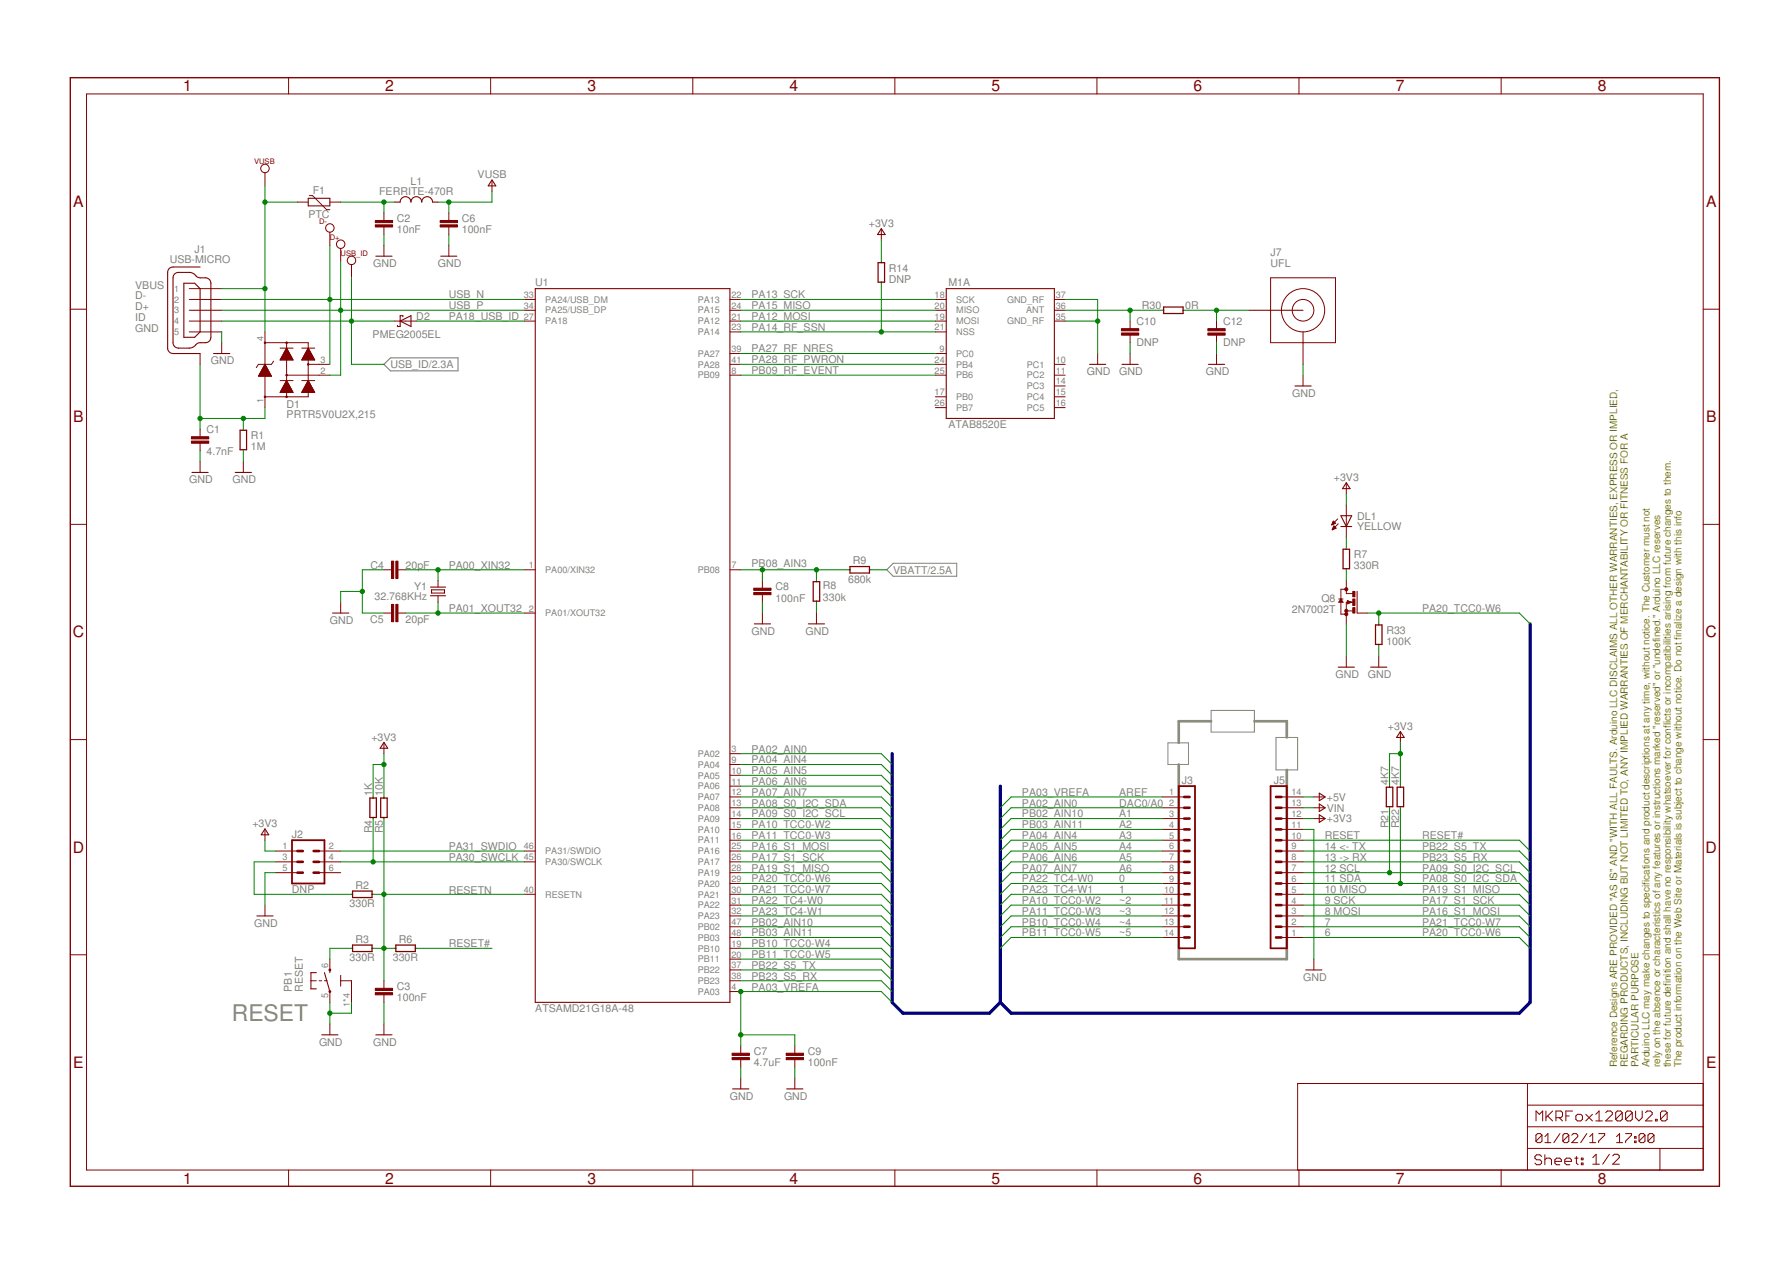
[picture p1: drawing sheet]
<svg xmlns="http://www.w3.org/2000/svg" width="420mm" height="297mm" viewBox="0 0 420 297" stroke-linecap="round" stroke-linejoin="round" font-family="sans-serif">
<path d="M274.3 174.4h4.8v5.1h-4.8zM284.4 166.8h10.2v5.1h-10.2zM299.7 173.2h5.1v7.6h-5.1zM276.8 225.2h6.4" fill="none" stroke="#808080" stroke-width=".23"/>
<path d="M276.8 179.5v45.7h25.4v-44.4M284.4 169.4h-7.6v5M294.6 169.4h7.6v3.8" fill="none" stroke="#808080" stroke-width=".61"/>
<path d="M91.7 84h15.9v3.1h-15.9l-1.5-1.5zM209.8 132.3h14.9v3h-14.9l-1.5-1.5z" fill="none" stroke="#808080" stroke-width=".25"/>
<g fill="none" stroke="#800000" stroke-width=".25">
<path d="M72.4 46.6h5.1v1.7h-5.1zM92.7 47.5h1.3a1.27 1.27 0 0 1 1.2-1.3 1.27 1.27 0 0 1 1.3 1.3 1.27 1.27 0 0 1 1.3-1.3 1.27 1.27 0 0 1 1.3 1.3 1.27 1.27 0 0 1 1.2-1.3 1.27 1.27 0 0 1 1.3 1.3h1.3M115.5 42.2l.9 1.4h-1.7zM207 53.7l.9 1.4h-1.8zM41.1 64.2l.8-.2h2.9l.6 .2 .8 .7a2.59 2.59 0 0 0 2.1 .3l.5 .2 .5 .3 .2 .8v12.7l-.1 .6-.4 .4a2.64 2.64 0 0 1-2 .3l-.6 .1-1.3 1-.7 .1h-2.8l-.5-.2-.4-.7-.1-15.6 .2-.5zM43.2 66.5h2.5l1.3 1.3v10.1l-1.3 1.3h-2.5zM47 62.7h-6.6l-.8 .5-.2 .8v17.7l.1 .6 .3 .4 .8 .3h6.4M88.3 60.2h3.8M94 75.4l2.5-1.3v2.6zM94.6 74.4v-.3h-.6v2.6h-.7v-.3M103.5 60.2h3.8M125.7 67.8h45.7v167.6h-45.7z"/>
<path d="M222.2 67.8h25.4v30.5h-25.4zM50.2 83h3.8M255.9 85.6h3.8M263.5 85.6h3.8M283.8 85.6h3.8M304.1 90.6h3.8M45.1 110.9h3.8M55.2 110.9h3.9M316.2 113.3l.9 1.4h-1.8zM101.1 137.9h3.5M101.1 139.9h3.5M101.3 138.5h3.1v.8h-3.1z"/>
<path d="M314.9 121.1h2.6l-1.3 2.5zM314.9 123.6h2.6M318.7 138.9v5.1M78.1 144h3.8M177.1 146.5h3.9M189.8 146.5h3.9M314.3 156.7h3.8M314.9 140.9l.3 .4h-.5zM317.1 141.4l-.5-.2v.5l.6-.3M321.9 156.7h3.8M90.2 174.3l.9 1.4h-1.8zM328.9 171.8l.9 1.4h-1.8z"/>
<path d="M62.2 194.6l.9 1.4h-1.8zM309.8 186.2l1.4 .9-1.4 .9zM309.8 188.8l1.4 .9-1.4 .9zM309.8 191.3l1.4 .9-1.4 .9zM60.3 215.1h3.8M74.3 228.4h-1.3v3.8h1.3M76.2 228.4l1.3 4.4M77.5 227.8v.6M306.7 227.8h3.8M75.6 243h3.8M88.3 243h3.8M172.1 255.7h3.8"/>
<path d="M184.8 255.7h3.8"/>
</g>
<g fill="none" stroke="#800000" stroke-width=".23">
<path d="M67.8 18.2v3.9M115.2 18.2v3.9M162.7 18.2v3.9M210.2 18.2v3.9M257.6 18.2v3.9M305.1 18.2v3.9M352.6 18.2v3.9M20.3 22.1h379.7v252.6h-379.7zM62.2 40.6v3M69.8 47.5h2.6M72.6 45.9h.8l3.3 3.3h.8M77.5 54.5v3.1"/>
<path d="M77.5 47.5h2.5M80 58.3v3.1M90.2 50v1.8M90.2 53.3v1.8M90.2 57.6v2.6M105.4 50v1.8M105.4 53.3v1.8M105.4 57.6v2.6M115.5 42.4v2.5M207 53.8v2.5M16.5 72.6h3.8M44.4 75.4h7.7"/>
<path d="M44.4 70.3h7.7M44.4 77.9h7.7M44.4 72.9h7.7M44.4 67.8h7.7M62.2 77.9v17.8M82.5 62.1v3.1M92.7 75.4h5.1M123.2 75.4h2.5M123.2 70.3h2.5M123.2 72.9h2.5M171.4 75.4h2.6M171.4 70.3h2.6"/>
<path d="M171.4 77.9h2.6M171.4 72.9h2.6M207 61.4v.3M207 66.3v.2M219.7 75.4h2.5M219.7 70.3h2.5M219.7 77.9h2.5M219.7 72.9h2.5M247.6 75.4h2.6M247.6 70.3h2.6M247.6 72.9h2.6M265.4 75.4v1.8"/>
<path d="M265.4 78.7v1.8M273 72.9h.3M277.9 72.9h.2M285.7 75.4v1.8M285.7 78.7v1.8M293.3 72.9h12.7M298.4 65.2h15.2v15.3h-15.2zM306 77.9v7.7M400 72.6h3.8M47 83v2.6M52.1 80.5v2.5M60.7 88.3h3"/>
<path d="M60.8 88.2h2.9M60.8 88.1h2.8M60.9 88h2.7M60.9 87.9h2.6M61 87.8h2.5M61 87.7h2.4M61.1 87.6h2.3M61.2 87.5h2.1M61.2 87.4h2M61.3 87.3h1.9M61.3 87.2h1.8M61.4 87.1h1.7"/>
<path d="M61.4 87h1.6M61.5 87h1.5M61.5 86.8h1.4M61.6 86.8h1.3M61.6 86.7h1.2M61.7 86.6h1.1M61.7 86.5h1M61.8 86.4h.9M61.8 86.3h.8M61.9 86.2h.7M61.9 86.1h.6M62 86h.5"/>
<path d="M62 85.9h.4M62.1 85.8h.3M62.1 85.7h.2M62.2 85.6h.1M62.2 80.5h10.2v12.7h-10.2M62.2 85.6l1.6 2.7h-3.1zM64.3 84.8l-.5 .8h-3.1l-.5 .7M65.8 81.7h3M65.8 89.4h3M65.8 84.5h3M65.8 92.1h3M65.9 84.4h2.8"/>
<path d="M65.9 92h2.8M65.9 84.3h2.8M65.9 91.9h2.8M66 84.2h2.6M66 91.8h2.6M66 84.1h2.6M66 91.7h2.6M66.1 84h2.4M66.1 91.6h2.4M66.1 83.9h2.4M66.1 91.5h2.4M66.2 83.8h2.2"/>
<path d="M66.2 91.4h2.2M66.2 83.7h2.2M66.2 91.3h2.2M66.3 83.6h2M66.3 91.2h2M66.3 83.5h2M66.3 91.1h2M66.4 83.4h1.8M66.4 91h1.8M66.4 83.3h1.8M66.5 83.2h1.6M66.5 90.8h1.6"/>
<path d="M66.5 83.1h1.6M66.6 83h1.4M66.6 90.7h1.4M66.6 90.6h1.4M66.7 82.8h1.2M66.7 90.5h1.2M66.7 90.4h1.2M66.8 82.7h1M66.8 90.3h1M66.8 82.6h1M66.8 90.2h1M66.9 82.5h.8"/>
<path d="M66.9 90.1h.8M67 82.4h.6M67 90h.6M67 82.3h.6M67 89.9h.6M67.1 82.2h.4M67.1 89.8h.4M67.1 82.1h.4M67.1 89.7h.4M67.2 82h.2M67.2 89.6h.2M67.2 81.9h.2"/>
<path d="M67.2 89.5h.2M67.3 81.8h.1M67.3 89.4h.1M67.3 88.1h10.2M67.3 80.5v12.7M67.3 81.7l1.5 2.8h-3zM67.3 89.4l1.5 2.8h-3zM70.9 81.7h3M70.9 89.4h3M70.9 84.5h3M70.9 92.1h3M71 84.4h2.8"/>
<path d="M71 92h2.8M71 84.3h2.8M71 91.9h2.8M71.1 84.2h2.6M71.1 91.8h2.6M71.1 84.1h2.6M71.1 91.7h2.6M71.1 84h2.5M71.1 91.6h2.5M71.2 83.9h2.4M71.2 91.5h2.4M71.2 83.8h2.3"/>
<path d="M71.2 91.4h2.3M71.3 83.7h2.2M71.3 91.3h2.2M71.4 83.6h2M71.4 91.2h2M71.4 83.5h2M71.4 91.1h2M71.5 83.4h1.8M71.5 91h1.8M71.5 83.3h1.8M71.6 83.2h1.6M71.6 90.8h1.6"/>
<path d="M71.6 83.1h1.6M71.7 83h1.4M71.7 90.7h1.4M71.7 83h1.3M71.7 90.6h1.3M71.8 82.8h1.2M71.8 90.5h1.2M71.8 82.8h1.1M71.8 90.4h1.1M71.9 82.7h1M71.9 90.3h1M71.9 82.6h.9"/>
<path d="M71.9 90.2h.9M72 82.5h.8M72 90.1h.8M72 82.4h.7M72 90h.7M72.1 82.3h.6M72.1 89.9h.6M72.1 82.2h.5M72.1 89.8h.5M72.2 82.1h.4M72.2 89.7h.4M72.2 82h.3"/>
<path d="M72.2 89.6h.3M72.3 81.9h.2M72.3 89.5h.2M72.3 81.8h.1M72.3 89.4h.1M72.4 85.6h5.1M72.4 81.7l1.5 2.8h-3zM72.4 89.4l1.5 2.8h-3zM171.4 83h2.6M171.4 85.6h2.6M171.4 88.1h2.6M219.7 83h2.5"/>
<path d="M219.7 85.6h2.5M219.7 88.1h2.5M219.7 93.2h2.5M219.7 95.7h2.5M247.6 85.6h2.6M247.6 88.1h2.6M247.6 93.2h2.6M247.6 90.6h2.6M247.6 95.7h2.6M257.8 83v2.6M265.4 83v2.6M285.7 83v2.6"/>
<path d="M306 88.1v2.5M47 100.8v1.8M47 104.1v1.8M47 108.4v2.5M57.1 100.8v.2M57.1 105.6v.3M57.1 108.4v2.5M316.2 113.5v2.5M316.2 118.6v7.6M16.5 123.1h3.8M90.2 133.8h1.7M93.5 133.8h1.7"/>
<path d="M102.9 136.3v1.6M102.9 139.9v1.5M123.2 133.8h2.5M171.4 133.8h2.6M179 136.3v1.8M179 139.6v1.8M191.7 136.3v.3M199.4 133.8h.2M204.2 133.8h.2M312.8 123.2h.1M312.8 123.1h.4M312.9 122.9h.6"/>
<path d="M312.9 124.4h.1M312.9 122.8h.7M312.9 124.3h.3M313 124.1h.5M313 122.7h.5M313.1 122.6h.3M313.1 124h.7M313.1 122.5h.1M313.1 123.9h.6M313.1 122.4l.5 .5-.8 .4zM313.2 123.8h.3M313.2 123.7h.2"/>
<path d="M313.3 123.5l-.4 .9M313.3 123.5l.5 .5-.9 .4M313.3 123.5h.1M314.2 121.9l-1.4 1.4M314.3 123l-1.4 1.4M316.2 128.7v.3M316.2 133.5v.3M316.2 136.3v3.1h1.5M316.2 138.4h-1.3v5.8h1.3M400 123.1h3.8M80 141.4v2.6M90.2 144h1.7"/>
<path d="M93.5 144h1.7M123.2 144h2.5M179 144v2.5M191.7 141.2v.2M191.7 144v2.5M314.4 140.7h1M314.9 140.7l.5 .7h-1zM316.2 154.1v2.6M316.2 143.4h1.5M316.4 141l1.1 .4-1.1 .4zM317.7 141.4h-1.5v5.1M318.7 144h2.6"/>
<path d="M323.8 146.5v.2M323.8 151.3v.3M323.8 154.1v2.6M16.5 173.7h3.8M90.2 174.4v2.6M171.4 177h2.6M171.4 179.5h2.6M328.9 171.9v2.5M400 173.7h3.8M62.2 194.8v2.5M64.8 199.8h5M74.9 199.8h5.1"/>
<path d="M87.6 187.1v.3M87.6 192v.2M90.2 187.1v.3M90.2 192v.2M123.2 199.8h2.5M171.4 182.1h2.6M171.4 184.6h2.6M171.4 187.1h2.6M171.4 189.7h2.6M171.4 192.2h2.6M171.4 194.8h2.6M171.4 197.3h2.6"/>
<path d="M171.4 199.8h2.6M273 187.1h5.1M273 189.7h5.1M273 192.2h5.1M273 194.8h5.1M273 197.3h5.1M273 199.8h5.1M300.9 187.1h5.1M300.9 189.7h5.1M300.9 192.2h5.1M300.9 194.8h5.1M300.9 197.3h5.1"/>
<path d="M300.9 199.8h5.1M308.6 187.1h2.5M308.6 189.7h2.5M308.6 192.2h2.5M326.3 184.6v.2M326.3 189.4v.3M328.9 184.6v.2M328.9 189.4v.3M62.2 212.5v2.6M64.8 202.4h5M64.8 204.9h5M74.9 202.4h5.1"/>
<path d="M74.9 204.9h5.1M82.5 210h.3M87.4 210h.2M123.2 202.4h2.5M123.2 210h2.5M171.4 202.4h2.6M171.4 204.9h2.6M171.4 207.5h2.6M171.4 210h2.6M171.4 212.5h2.6M171.4 215.1h2.6M171.4 217.6h2.6"/>
<path d="M273 202.4h5.1M273 204.9h5.1M273 207.5h5.1M273 210h5.1M273 212.5h5.1M273 215.1h5.1M273 217.6h5.1M300.9 202.4h5.1M300.9 204.9h5.1M300.9 207.5h5.1M300.9 210h5.1M300.9 212.5h5.1"/>
<path d="M300.9 215.1h5.1M300.9 217.6h5.1M16.5 224.2h3.8M73 230.3h1.3M74.9 230.3h.7M76.2 230.3h.6M77.5 225.2v2.6M77.5 232.8v2.6M80 230.3h2.5v5.1M80 229v2.6M82.5 222.7h.3M87.4 222.7h.2"/>
<path d="M90.2 230.3v1.8M90.2 233.6v1.8M92.7 222.7h.3M97.5 222.7h.3M171.4 232.8h2.6M171.4 220.1h2.6M171.4 222.7h2.6M171.4 225.2h2.6M171.4 227.8h2.6M171.4 230.3h2.6M273 220.1h5.1M300.9 220.1h5.1"/>
<path d="M308.6 225.2v2.6M400 224.2h3.8M77.5 240.5v2.5M90.2 240.5v2.5M174 245.5v1.8M174 248.8v1.8M174 253.2v2.5M186.7 245.5v1.8M186.7 248.8v1.8M186.7 253.2v2.5M358.7 254.4v20.3M358.7 259.5h41.3"/>
<path d="M400 254.4h-95.2v20.3M67.8 274.7v3.9M115.2 274.7v3.9M162.7 274.7v3.9M210.2 274.7v3.9M257.6 274.7v3.9M305.1 274.7v3.9M352.6 274.7v3.9M358.7 269.7h41.3M358.7 264.6h41.3M360.7 263.2v-2.3l.8 .8 .8-.8v2.3M362.1 271.5l-.4-.3h-.8l-.4 .3v.4l.4 .4h.8l.4 .4v.4l-.4 .4h-.8l-.4-.4"/>
<path d="M362.1 266.6l-.3-.4h-.7l-.4 .4v1.3M362.1 266.6v1.3l-.3 .4h-.7l-.4-.4M362.1 266.6l-1.4 1.3M362.8 271.2v2.3M362.8 272.3l.4-.4h.8l.4 .4v1.2M362.8 268.3h1.4M362.8 266.9l.7-.7v2.1M363.1 260.9v2.3M363.5 262l1.1 1.2M364.6 260.9l-1.5 1.5M365.2 272.7h1.5v-.4l-.4-.4h-.8l-.3 .4v.8l.3 .4h.8M365.4 262.4h1.2l.4-.4v-.7l-.4-.4h-1.2v2.3"/>
<path d="M366.2 262.4l.8 .8M366.4 266.2l-1.5 2.1M367.5 272.7h1.6v-.4l-.4-.4h-.8l-.4 .4v.8l.4 .4h.8M367.7 262h.8M368.4 266.6l-.3-.4h-.7l-.3 .4v1.3M368.4 266.6v1.3l-.3 .4h-.7l-.3-.4M368.4 266.6l-1.3 1.3M369.1 266.6l.4-.4h.7l.3 .4v.3l-1.4 1.4h1.4M369.3 260.9h-1.6v2.3M369.8 271.9h.8M370.1 262l.4-.3h.8l.3 .3v.8l-.3 .4h-.8l-.4-.4zM370.2 271.5v1.6l.4 .4"/>
<path d="M371.4 271.9h.4v.4h-.4zM371.4 273.1h.4v.4h-.4zM372.4 261.7l1.6 1.5M372.7 266.2l-1.5 2.1M373.4 268.3h1.4M373.4 266.9l.7-.7v2.1M374 261.7l-1.6 1.5M374.1 271.8l.8-.8v2.4M374.1 273.4h1.5M374.8 263.2h1.5M374.8 261.7l.8-.8v2.3M375.5 266.2h1.4v.4l-1.4 1.3v.4"/>
<path d="M377.1 261.3l.4-.4h.8l.4 .4v.4l-1.6 1.5h1.6M378 271l-1.6 2.4M378.8 271.4l.3-.4h.8l.4 .4v.4l-1.5 1.6h1.5M379.7 268.3h1.4M379.7 266.9l.7-.7v2.1M381 261.3l-.4-.4h-.8l-.3 .4v1.5M381 261.3v1.5l-.4 .4h-.8l-.3-.4M381 261.3l-1.5 1.5M381.8 266.2h1.4v.4l-1.4 1.3v.4M383.3 261.3l-.4-.4h-.7l-.4 .4v1.5M383.3 261.3v1.5l-.4 .4h-.7l-.4-.4M383.3 261.3l-1.5 1.5"/>
<path d="M383.9 267.9h.3v.4h-.3zM383.9 266.9h.3v.4h-.3zM384.1 260.9v1.5l.8 .8 .8-.8v-1.5M386.3 266.6l-.3-.4h-.7l-.4 .4v1.3M386.3 266.6v1.3l-.3 .4h-.7l-.4-.4M386.3 266.6l-1.4 1.3M386.5 261.3l.4-.4h.7l.4 .4v.4l-1.5 1.5h1.5M388.5 266.6l-.4-.4h-.7l-.4 .4v1.3M388.5 266.6v1.3l-.4 .4h-.7l-.4-.4M388.5 266.6l-1.5 1.3M388.8 262.8h.4v.4h-.4zM389.8 269.7v5"/>
<path d="M391.5 261.3l-.4-.4h-.7l-.4 .4v1.5M391.5 261.3v1.5l-.4 .4h-.7l-.4-.4M391.5 261.3l-1.5 1.5"/>
<circle cx="62.2" cy="39.6" r=".99"/>
<circle cx="77.5" cy="53.5" r=".99"/>
<circle cx="80" cy="57.3" r=".99"/>
<circle cx="82.5" cy="61.2" r=".99"/>
<circle cx="306" cy="72.9" r="5.1"/>
<circle cx="306" cy="72.9" r="2.54"/>
<circle cx="62.2" cy="93.2" r=".17"/>
<circle cx="62.2" cy="80.5" r=".11"/>
<circle cx="62.2" cy="80.5" r=".17"/>
<circle cx="62.2" cy="93.2" r=".11"/>
<circle cx="67.3" cy="88.1" r=".17"/>
<circle cx="67.3" cy="93.2" r=".17"/>
<circle cx="67.3" cy="80.5" r=".11"/>
<circle cx="67.3" cy="80.5" r=".17"/>
<circle cx="67.3" cy="88.1" r=".11"/>
<circle cx="67.3" cy="93.2" r=".11"/>
<circle cx="72.4" cy="85.6" r=".11"/>
<circle cx="72.4" cy="85.6" r=".17"/>
</g>
<g fill="none" stroke="#800000" stroke-width=".42">
<path d="M68.6 197.3h7.6v10.2h-7.6zM276.8 184.6h3.8v38.1h-3.8zM298.4 184.6h3.8v38.1h-3.8z"/>
<circle cx="77.5" cy="227.8" r=".13"/>
<circle cx="77.5" cy="232.8" r=".13"/>
</g>
<g fill="none" stroke="#800000" stroke-width=".61">
<path d="M69.8 199.8h1.3M73.7 199.8h1.2M278.1 199.8h1.3M278.1 197.3h1.3M278.1 194.8h1.3M278.1 192.2h1.3M278.1 189.7h1.3M278.1 187.1h1.3M299.7 199.8h1.2M299.7 197.3h1.2M299.7 194.8h1.2M299.7 192.2h1.2"/>
<path d="M299.7 189.7h1.2M299.7 187.1h1.2M69.8 204.9h1.3M69.8 202.4h1.3M73.7 204.9h1.2M73.7 202.4h1.2M278.1 215.1h1.3M278.1 217.6h1.3M278.1 210h1.3M278.1 212.5h1.3M278.1 207.5h1.3M278.1 204.9h1.3"/>
<path d="M278.1 202.4h1.3M299.7 215.1h1.2M299.7 217.6h1.2M299.7 210h1.2M299.7 212.5h1.2M299.7 207.5h1.2M299.7 204.9h1.2M299.7 202.4h1.2M278.1 220.1h1.3M299.7 220.1h1.2"/>
</g>
<g fill="none" stroke="#800000" stroke-width=".3">
<path d="M206.2 61.7h1.6v4.6h-1.6zM273.3 72.1h4.6v1.5h-4.6zM56.4 101h1.5v4.6h-1.5zM191 136.6h1.5v4.6h-1.5zM199.6 133h4.6v1.6h-4.6zM315.4 129h1.5v4.5h-1.5zM323 146.7h1.6v4.6h-1.6zM86.9 187.4h1.5v4.6h-1.5zM89.4 187.4h1.5v4.6h-1.5zM325.6 184.8h1.5v4.6h-1.5zM328.1 184.8h1.5v4.6h-1.5zM82.8 209.2h4.6v1.6h-4.6z"/>
<path d="M82.8 221.9h4.6v1.5h-4.6zM93 221.9h4.5v1.5h-4.5z"/>
</g>
<g fill="#800000" stroke="#800000" stroke-width=".23">
<path d="M184.6 248.3h4.1v.5h-4.1z"/>
<path d="M184.6 247.3h4.1v.5h-4.1z"/>
<path d="M171.9 248.3h4.1v.5h-4.1z"/>
<path d="M171.9 247.3h4.1v.5h-4.1z"/>
<path d="M93 131.8h.5v4h-.5z"/>
<path d="M91.9 131.8h.6v4h-.6z"/>
<path d="M88.1 52.8h4.1v.5h-4.1z"/>
<path d="M88.1 51.8h4.1v.5h-4.1z"/>
<path d="M103.4 52.8h4v.5h-4z"/>
<path d="M103.4 51.8h4v.5h-4z"/>
<path d="M93 141.9h.5v4.1h-.5z"/>
<path d="M91.9 141.9h.6v4.1h-.6z"/>
<path d="M88.1 233.1h4.1v.5h-4.1z"/>
<path d="M88.1 232.1h4.1v.5h-4.1z"/>
<path d="M177 139.1h4.1v.5h-4.1z"/>
<path d="M177 138.1h4.1v.5h-4.1z"/>
<path d="M283.7 78.2h4v.5h-4z"/>
<path d="M283.7 77.2h4v.5h-4z"/>
<path d="M263.4 78.2h4v.5h-4z"/>
<path d="M263.4 77.2h4v.5h-4z"/>
<path d="M317.7 138.9h.5v1.2h-.5z"/>
<path d="M317.7 142.7h.5v1.3h-.5z"/>
<path d="M317.7 140.7h.5v1.5h-.5z"/>
<path d="M45 103.6h4v.5h-4z"/>
<path d="M45 102.6h4v.5h-4z"/>
</g>
<path d="M16.5 18.2h387.3v260.4h-387.3z" fill="none" stroke="#800000" stroke-width=".32"/>
<g fill="#800000" stroke="#800000" stroke-width=".23">
<circle cx="316.2" cy="144.2" r=".36"/>
<circle cx="316.2" cy="143.4" r=".36"/>
<circle cx="316.2" cy="138.4" r=".36"/>
</g>
<path d="M359.4 146.5v88.9l-2.6 2.5h-119.3l-2.6-2.5M209.5 177v58.4l2.6 2.5h20.3l2.5-2.5M234.9 184.6v50.8" fill="none" stroke="#000080" stroke-width=".76"/>
<g fill="none" stroke="#008000" stroke-width=".23">
<path d="M62.2 43.6v34.3M62.2 47.5h7.6M77.5 57.6v28M80 47.5h12.7M90.2 47.5v2.5M90.2 55.1v2.5M105.4 47.5v2.5M105.4 55.1v2.5M115.5 44.9v2.6h-12.6M207 56.3v5.1M52.1 77.9v2.6M52.1 75.4h40.6"/>
<path d="M52.1 70.3h71.1M52.1 72.9h71.1M52.1 67.8h10.1M80 61.4v26.7h-2.5M82.5 65.2v20.4h7.7M97.8 75.4h25.4M174 75.4h45.7M174 70.3h45.7M174 72.9h45.7M174 77.9h45.7M207 66.5v11.4M250.2 75.4h7.6"/>
<path d="M250.2 70.3h7.6v12.7M250.2 72.9h22.8M265.4 72.9v2.5M278.1 72.9h15.2M285.7 72.9v2.5M47 85.6v15.2M57.1 98.3v2.5M62.2 95.7v2.6h-15.2M174 85.6h45.7M174 88.1h45.7M174 83h45.7M265.4 80.5v2.5"/>
<path d="M285.7 80.5v2.5M306 85.6v2.5M47 105.9v2.5M57.1 105.9v2.5M316.2 116v2.6M85.1 138.9h-5.1v2.5M90.2 133.8h-5.1v10.2h5.1M95.2 133.8h28M102.9 133.8v2.5M174 133.8h25.4M179 133.8v2.5M191.7 133.8v2.5"/>
<path d="M204.4 133.8h3.9M316.2 126.2v2.5M316.2 133.8v2.5M95.2 144h28M102.9 141.4v2.6M179 141.4v2.6M191.7 141.4v2.6M316.2 146.5v7.6M321.3 144h35.5l2.6 2.5M323.8 144v2.5M323.8 151.6v2.5M90.2 177v10.1"/>
<path d="M90.2 179.5h-2.6v7.6M174 177h33l2.5 2.5M174 179.5h33l2.5 2.6M328.9 177h-2.6v7.6M328.9 174.4v10.2M62.2 197.3v2.5h2.6M80 199.8h43.2M87.6 192.2v10.2M90.2 192.2v38.1M174 194.8h33l2.5 2.5M174 187.1h33l2.5 2.6M174 189.7h33l2.5 2.5"/>
<path d="M174 192.2h33l2.5 2.6M174 197.3h33l2.5 2.5M174 199.8h33l2.5 2.6M174 182.1h33l2.5 2.5M174 184.6h33l2.5 2.5M273 194.8h-35.5l-2.6 2.5M273 187.1h-35.5l-2.6 2.6M273 189.7h-35.5l-2.6 2.5M273 192.2h-35.5l-2.6 2.6M273 197.3h-35.5l-2.6 2.5M273 199.8h-35.5l-2.6 2.6M306 194.8h2.6v30.4"/>
<path d="M306 187.1h2.6M306 189.7h2.6M306 192.2h2.6M306 197.3h50.8l2.6 2.5M306 199.8h50.8l2.6 2.6M326.3 189.7v15.2M328.9 189.7v17.8M64.8 204.9h-2.6v7.6M64.8 202.4h-5.1v7.6h22.8M80 202.4h43.2M87.6 210h35.6M174 204.9h33l2.5 2.6"/>
<path d="M174 217.6h33l2.5 2.5M174 202.4h33l2.5 2.5M174 207.5h33l2.5 2.5M174 212.5h33l2.5 2.6M174 210h33l2.5 2.5M174 215.1h33l2.5 2.5M273 204.9h-35.5l-2.6 2.6M273 217.6h-35.5l-2.6 2.5M273 202.4h-35.5l-2.6 2.5M273 207.5h-35.5l-2.6 2.5M273 212.5h-35.5l-2.6 2.6M273 210h-35.5l-2.6 2.5"/>
<path d="M273 215.1h-35.5l-2.6 2.5M306 204.9h50.8l2.6 2.6M306 217.6h50.8l2.6 2.5M306 202.4h50.8l2.6 2.5M306 207.5h50.8l2.6 2.5M306 212.5h50.8l2.6 2.6M306 210h50.8l2.6 2.5M306 215.1h50.8l2.6 2.5M77.5 235.4v5.1M82.5 222.7h-5v2.5M82.5 235.4v2.5h-5M87.6 222.7h5.1"/>
<path d="M90.2 235.4v5.1M97.8 222.7h17.7M174 220.1h33l2.5 2.6M174 222.7h33l2.5 2.5M174 225.2h33l2.5 2.6M174 230.3h33l2.5 2.5M174 227.8h33l2.5 2.5M209.5 235.4l-2.5-2.6h-33v12.7M273 220.1h-35.5l-2.6 2.6M306 220.1h50.8l2.6 2.6M174 250.6v2.6M174 243h12.7v2.5"/>
<path d="M186.7 250.6v2.6"/>
</g>
<g fill="#008000" stroke="#008000" stroke-width=".23">
<circle cx="85.1" cy="138.9" r=".51"/>
<circle cx="77.5" cy="237.9" r=".51"/>
<circle cx="257.8" cy="75.4" r=".51"/>
<circle cx="174" cy="243" r=".51"/>
<circle cx="174" cy="232.8" r=".51"/>
<circle cx="326.3" cy="204.9" r=".51"/>
<circle cx="328.9" cy="207.5" r=".51"/>
<circle cx="323.8" cy="144" r=".51"/>
<circle cx="328.9" cy="177" r=".51"/>
<circle cx="90.2" cy="179.5" r=".51"/>
<circle cx="82.5" cy="75.4" r=".51"/>
<circle cx="80" cy="72.9" r=".51"/>
<circle cx="77.5" cy="70.3" r=".51"/>
<circle cx="62.2" cy="67.8" r=".51"/>
<circle cx="62.2" cy="47.5" r=".51"/>
<circle cx="105.4" cy="47.5" r=".51"/>
<circle cx="102.9" cy="133.8" r=".51"/>
<circle cx="102.9" cy="144" r=".51"/>
<circle cx="87.6" cy="202.4" r=".51"/>
<circle cx="90.2" cy="222.7" r=".51"/>
<circle cx="90.2" cy="210" r=".51"/>
<circle cx="57.1" cy="98.3" r=".51"/>
<circle cx="47" cy="98.3" r=".51"/>
<circle cx="90.2" cy="47.5" r=".51"/>
<circle cx="191.7" cy="133.8" r=".51"/>
<circle cx="179" cy="133.8" r=".51"/>
<circle cx="207" cy="77.9" r=".51"/>
<circle cx="285.7" cy="72.9" r=".51"/>
<circle cx="265.4" cy="72.9" r=".51"/>
</g>
<text font-size="5.4" fill="#808080" x="54.5" y="239.8">RESET</text>
<g font-size="3.7" fill="#800000">
<text x="43" y="21.4">1</text>
<text x="90.5" y="21.4">2</text>
<text x="138" y="21.4">3</text>
<text x="185.4" y="21.4">4</text>
<text x="232.9" y="21.4">5</text>
<text x="280.3" y="21.4">6</text>
<text x="327.8" y="21.4">7</text>
<text x="375.3" y="21.4">8</text>
<text x="17.2" y="48.6">A</text>
<text x="400.7" y="48.6">A</text>
<text x="17.2" y="99.2">B</text>
<text x="400.7" y="99.2">B</text>
<text x="17.1" y="149.7">C</text>
<text x="400.6" y="149.7">C</text>
<text x="17.1" y="200.2">D</text>
<text x="400.6" y="200.2">D</text>
<text x="17.2" y="250.8">E</text>
<text x="400.7" y="250.8">E</text>
<text x="43" y="277.9">1</text>
<text x="90.5" y="277.9">2</text>
<text x="138" y="277.9">3</text>
<text x="185.4" y="277.9">4</text>
<text x="232.9" y="277.9">5</text>
<text x="280.3" y="277.9">6</text>
<text x="327.8" y="277.9">7</text>
<text x="375.3" y="277.9">8</text>
</g>
<g font-size="2.5" fill="#808080">
<text x="112.2" y="41.9">VUSB</text>
<text x="73.5" y="45.4">F1</text>
<text x="89" y="45.7">FERRITE-470R</text>
<text x="96.4" y="43.4">L1</text>
<text x="72.4" y="51.1">PTC</text>
<text x="93.2" y="52.2">C2</text>
<text x="108.4" y="52.2">C6</text>
<text x="204" y="53.3">+3V3</text>
<text x="45.7" y="59.4">J1</text>
<text x="93.2" y="54.7">10nF</text>
<text x="108.4" y="54.7">100nF</text>
<text x="39.9" y="61.7">USB-MICRO</text>
<text x="87.6" y="62.7">GND</text>
<text x="102.9" y="62.7">GND</text>
<text x="208.8" y="63.8">R14</text>
<text x="298.4" y="62.7">UFL</text>
<text x="298.4" y="60.2">J7</text>
<text x="31.7" y="67.8">VBUS</text>
<text x="31.7" y="70.3">D-</text>
<text x="105.4" y="70.1">USB_N</text>
<text x="125.7" y="67.3">U1</text>
<text x="176.5" y="70.1">PA13_SCK</text>
<text x="208.8" y="66.4">DNP</text>
<text x="222.7" y="67.3">M1A</text>
<text x="31.7" y="72.8">D+</text>
<text x="31.7" y="75.4">ID</text>
<text x="31.7" y="77.9">GND</text>
<text x="97.8" y="75.1">D2</text>
<text x="105.4" y="75.1">PA18_USB_ID</text>
<text x="105.4" y="72.6">USB_P</text>
<text x="176.5" y="75.1">PA12_MOSI</text>
<text x="176.5" y="77.7">PA14_RF_SSN</text>
<text x="176.5" y="72.6">PA15_MISO</text>
<text x="266.9" y="76.3">C10</text>
<text x="268.2" y="72.6">R30</text>
<text x="278.4" y="72.6">0R</text>
<text x="287.2" y="76.3">C12</text>
<text x="87.5" y="79.3">PMEG2005EL</text>
<text x="176.5" y="82.8">PA27_RF_NRES</text>
<text x="266.9" y="81.4">DNP</text>
<text x="287.2" y="81.4">DNP</text>
<text x="49.5" y="85.5">GND</text>
<text x="91.7" y="86.4">USB_ID/2.3A</text>
<text x="176.5" y="85.3">PA28_RF_PWRON</text>
<text x="176.5" y="87.8">PB09_RF_EVENT</text>
<text x="255.2" y="88.1">GND</text>
<text x="262.9" y="88.1">GND</text>
<text x="283.2" y="88.1">GND</text>
<text x="67.3" y="95.7">D1</text>
<text x="303.5" y="93.2">GND</text>
<text x="48.5" y="101.7">C1</text>
<text x="67.3" y="98.2">PRTR5V0U2X,215</text>
<text x="222.7" y="100.5">ATAB8520E</text>
<text x="48.5" y="106.8">4.7nF</text>
<text x="58.9" y="105.7">1M</text>
<text x="58.9" y="103.2">R1</text>
<text x="44.4" y="113.5">GND</text>
<text x="54.6" y="113.5">GND</text>
<text x="313.3" y="113">+3V3</text>
<text x="318.7" y="124.5">YELLOW</text>
<text x="318.7" y="122">DL1</text>
<text x="318" y="131.1">R7</text>
<text x="87" y="133.5">C4</text>
<text x="95.2" y="133.5">20pF</text>
<text x="105.4" y="133.5">PA00_XIN32</text>
<text x="176.5" y="133">PB08_AIN3</text>
<text x="199.2" y="136.8">680k</text>
<text x="200.3" y="132.5">R9</text>
<text x="209.8" y="134.7">VBATT/2.5A</text>
<text x="318" y="133.7">330R</text>
<text x="88" y="141">32.768KHz</text>
<text x="97.3" y="138.6">Y1</text>
<text x="105.4" y="143.7">PA01_XOUT32</text>
<text x="182.1" y="141.3">100nF</text>
<text x="182.1" y="138.5">C8</text>
<text x="193.3" y="141.2">330k</text>
<text x="193.3" y="138.4">R8</text>
<text x="303.4" y="144">2N7002T</text>
<text x="310.3" y="141.4">Q8</text>
<text x="334" y="143.7">PA20_TCC0-W6</text>
<text x="77.5" y="146.5">GND</text>
<text x="87" y="146.2">C5</text>
<text x="95.2" y="146.2">20pF</text>
<text x="176.5" y="149">GND</text>
<text x="189.2" y="149">GND</text>
<text x="325.6" y="148.9">R33</text>
<text x="325.6" y="151.4">100K</text>
<text x="313.7" y="159.2">GND</text>
<text x="321.3" y="159.2">GND</text>
<text x="87.2" y="173.9">+3V3</text>
<text x="326" y="171.4">+3V3</text>
<text x="176.5" y="176.7">PA02_AIN0</text>
<text x="176.5" y="179.3">PA04_AIN4</text>
<text x="176.5" y="181.8">PA05_AIN5</text>
<text x="176.5" y="184.3">PA06_AIN6</text>
<text x="277.6" y="184.1">J3</text>
<text x="299.2" y="184.1">J5</text>
<text x="326.1" y="184.3" transform="rotate(-90 326.1 184.3)">4K7</text>
<text x="328.6" y="184.3" transform="rotate(-90 328.6 184.3)">4K7</text>
<text x="87.4" y="186.9" transform="rotate(-90 87.4 186.9)">1K</text>
<text x="89.9" y="186.9" transform="rotate(-90 89.9 186.9)">10K</text>
<text x="176.5" y="186.9">PA07_AIN7</text>
<text x="176.5" y="192">PA09_S0_I2C_SCL</text>
<text x="176.5" y="189.4">PA08_S0_I2C_SDA</text>
<text x="240" y="186.9">PA03_VREFA</text>
<text x="240" y="189.4">PA02_AIN0</text>
<text x="240" y="192">PB02_AIN10</text>
<text x="262.9" y="186.9">AREF</text>
<text x="262.9" y="189.4">DAC0/A0</text>
<text x="262.9" y="192">A1</text>
<text x="311.6" y="188">+5V</text>
<text x="311.6" y="190.6">VIN</text>
<text x="59.3" y="194.2">+3V3</text>
<text x="68.6" y="196.8">J2</text>
<text x="87.4" y="195.7" transform="rotate(-90 87.4 195.7)">R4</text>
<text x="89.9" y="195.7" transform="rotate(-90 89.9 195.7)">R5</text>
<text x="176.5" y="194.5">PA10_TCC0-W2</text>
<text x="176.5" y="197">PA11_TCC0-W3</text>
<text x="240" y="194.5">PB03_AIN11</text>
<text x="240" y="197">PA04_AIN4</text>
<text x="262.9" y="194.5">A2</text>
<text x="262.9" y="197">A3</text>
<text x="311.1" y="197">RESET</text>
<text x="311.6" y="193.1">+3V3</text>
<text x="326.1" y="194.5" transform="rotate(-90 326.1 194.5)">R21</text>
<text x="328.6" y="194.5" transform="rotate(-90 328.6 194.5)">R22</text>
<text x="334" y="197">RESET#</text>
<text x="105.4" y="199.6">PA31_SWDIO</text>
<text x="105.4" y="202.1">PA30_SWCLK</text>
<text x="176.5" y="202.1">PA17_S1_SCK</text>
<text x="176.5" y="199.6">PA16_S1_MOSI</text>
<text x="240" y="199.6">PA05_AIN5</text>
<text x="240" y="202.1">PA06_AIN6</text>
<text x="262.9" y="199.6">A4</text>
<text x="262.9" y="202.1">A5</text>
<text x="311.1" y="199.6">14 &lt;- TX</text>
<text x="311.1" y="202.1">13 -&gt; RX</text>
<text x="334" y="202.1">PB23_S5_RX</text>
<text x="334" y="199.6">PB22_S5_TX</text>
<text x="68.6" y="209.7">DNP</text>
<text x="83.5" y="208.7">R2</text>
<text x="105.4" y="210">RESETN</text>
<text x="176.5" y="204.7">PA19_S1_MISO</text>
<text x="176.5" y="209.7">PA21_TCC0-W7</text>
<text x="176.5" y="207.2">PA20_TCC0-W6</text>
<text x="240" y="204.7">PA07_AIN7</text>
<text x="240" y="207.2">PA22_TC4-W0</text>
<text x="240" y="209.7">PA23_TC4-W1</text>
<text x="262.9" y="204.7">A6</text>
<text x="262.9" y="207.2">0</text>
<text x="262.9" y="209.7">1</text>
<text x="311.1" y="204.7">12 SCL</text>
<text x="311.1" y="207.2">11 SDA</text>
<text x="311.1" y="209.7">10 MISO</text>
<text x="334" y="204.7">PA09_S0_I2C_SCL</text>
<text x="334" y="207.2">PA08_S0_I2C_SDA</text>
<text x="334" y="209.7">PA19_S1_MISO</text>
<text x="82.1" y="213">330R</text>
<text x="176.5" y="212.3">PA22_TC4-W0</text>
<text x="176.5" y="214.8">PA23_TC4-W1</text>
<text x="240" y="212.3">PA10_TCC0-W2</text>
<text x="240" y="214.8">PA11_TCC0-W3</text>
<text x="262.9" y="212.3">~2</text>
<text x="262.9" y="214.8">~3</text>
<text x="311.1" y="214.8">8 MOSI</text>
<text x="311.1" y="212.3">9 SCK</text>
<text x="334" y="212.3">PA17_S1_SCK</text>
<text x="334" y="214.8">PA16_S1_MOSI</text>
<text x="59.7" y="217.6">GND</text>
<text x="83.5" y="221.4">R3</text>
<text x="93.7" y="221.4">R6</text>
<text x="176.5" y="217.4">PB02_AIN10</text>
<text x="176.5" y="219.9">PB03_AIN11</text>
<text x="240" y="217.4">PB10_TCC0-W4</text>
<text x="240" y="219.9">PB11_TCC0-W5</text>
<text x="262.9" y="217.4">~4</text>
<text x="262.9" y="219.9">~5</text>
<text x="311.1" y="219.9">6</text>
<text x="311.1" y="217.4">7</text>
<text x="334" y="217.4">PA21_TCC0-W7</text>
<text x="334" y="219.9">PA20_TCC0-W6</text>
<text x="82.1" y="225.7">330R</text>
<text x="92.3" y="225.7">330R</text>
<text x="105.4" y="222.4">RESET#</text>
<text x="176.5" y="222.4">PB10_TCC0-W4</text>
<text x="176.5" y="225">PB11_TCC0-W5</text>
<text x="176.5" y="227.5">PB22_S5_TX</text>
<text x="68.6" y="232.8" transform="rotate(-90 68.6 232.8)">PB1</text>
<text x="71.1" y="232.8" transform="rotate(-90 71.1 232.8)">RESET</text>
<text x="93.2" y="232.5">C3</text>
<text x="176.5" y="232.6">PA03_VREFA</text>
<text x="176.5" y="230">PB23_S5_RX</text>
<text x="306" y="230.3">GND</text>
<text x="93.2" y="235">100nF</text>
<text x="125.7" y="237.7">ATSAMD21G18A-48</text>
<text x="74.9" y="245.5">GND</text>
<text x="87.6" y="245.5">GND</text>
<text x="177" y="250.2">4.7uF</text>
<text x="177" y="247.7">C7</text>
<text x="189.7" y="250.2">100nF</text>
<text x="189.7" y="247.7">C9</text>
<text x="171.4" y="258.2">GND</text>
<text x="184.1" y="258.2">GND</text>
</g>
<g font-size="2.3" fill="#808000">
<text x="379.8" y="250.6" transform="rotate(-90 379.8 250.6)">Reference Designs ARE PROVIDED &quot;AS IS&quot; AND &quot;WITH ALL FAULTS. Arduino LLC DISCLAIMS ALL OTHER WARRANTIES, EXPRESS OR IMPLIED,</text>
<text x="382.3" y="250.6" transform="rotate(-90 382.3 250.6)">REGARDING PRODUCTS, INCLUDING BUT NOT LIMITED TO, ANY IMPLIED WARRANTIES OF MERCHANTABILITY OR FITNESS FOR A</text>
<text x="384.8" y="250.6" transform="rotate(-90 384.8 250.6)">PARTICULAR PURPOSE</text>
<text x="387.4" y="250.6" transform="rotate(-90 387.4 250.6)">Arduino LLC may make changes to specifications and product descriptions at any time, without notice. The Customer must not</text>
<text x="389.9" y="250.6" transform="rotate(-90 389.9 250.6)">rely on the absence or characteristics of any features or instructions marked &quot;reserved&quot; or &quot;undefined.&quot; Arduino LLC reserves</text>
<text x="392.4" y="250.6" transform="rotate(-90 392.4 250.6)">these for future definition and shall have no responsibility whatsoever for conflicts or incompatibilities arising from future changes to them.</text>
<text x="394.9" y="250.6" transform="rotate(-90 394.9 250.6)">The product information on the Web Site or Materials is subject to change without notice. Do not finalize a design with this info</text>
</g>
<g font-size="2.1" fill="#808080">
<text x="40.9" y="68.5">1</text>
<text x="40.9" y="71.1">2</text>
<text x="123" y="70">33</text>
<text x="128.1" y="71.1">PA24/USB_DM</text>
<text x="163.9" y="71.1">PA13</text>
<text x="171.8" y="70">22</text>
<text x="219.5" y="70">18</text>
<text x="224.6" y="71.1">SCK</text>
<text x="236.5" y="71.1">GND_RF</text>
<text x="248" y="70">37</text>
<text x="40.9" y="73.6">3</text>
<text x="40.9" y="76.2">4</text>
<text x="123" y="75">27</text>
<text x="123" y="72.5">34</text>
<text x="128.1" y="76.2">PA18</text>
<text x="128.1" y="73.6">PA25/USB_DP</text>
<text x="163.9" y="76.2">PA12</text>
<text x="163.9" y="73.6">PA15</text>
<text x="171.8" y="75">21</text>
<text x="171.8" y="77.6">23</text>
<text x="171.8" y="72.5">24</text>
<text x="219.5" y="72.5">20</text>
<text x="219.5" y="75">19</text>
<text x="219.5" y="77.6">21</text>
<text x="224.6" y="73.6">MISO</text>
<text x="224.6" y="76.2">MOSI</text>
<text x="236.5" y="76.2">GND_RF</text>
<text x="241" y="73.6">ANT</text>
<text x="248" y="72.5">36</text>
<text x="248" y="75">35</text>
<text x="40.9" y="78.7">5</text>
<text x="61.9" y="80.1" transform="rotate(-90 61.9 80.1)">4</text>
<text x="163.9" y="78.7">PA14</text>
<text x="163.9" y="83.8">PA27</text>
<text x="171.8" y="82.7">39</text>
<text x="220.7" y="82.7">9</text>
<text x="224.6" y="78.7">NSS</text>
<text x="224.6" y="83.8">PC0</text>
<text x="75.3" y="87.7">2</text>
<text x="75.3" y="85.2">3</text>
<text x="163.9" y="86.3">PA28</text>
<text x="163.9" y="88.8">PB09</text>
<text x="171.8" y="85.2">41</text>
<text x="171.8" y="87.7">8</text>
<text x="219.5" y="85.2">24</text>
<text x="219.5" y="87.7">25</text>
<text x="224.6" y="86.3">PB4</text>
<text x="224.6" y="88.8">PB6</text>
<text x="241.1" y="86.3">PC1</text>
<text x="241.1" y="88.8">PC2</text>
<text x="248" y="85.2">10</text>
<text x="248" y="87.7">11</text>
<text x="61.9" y="94.7" transform="rotate(-90 61.9 94.7)">1</text>
<text x="219.5" y="92.8">17</text>
<text x="219.5" y="95.4">26</text>
<text x="224.6" y="93.9">PB0</text>
<text x="241.1" y="91.4">PC3</text>
<text x="241.1" y="93.9">PC4</text>
<text x="248" y="90.3">14</text>
<text x="248" y="92.8">15</text>
<text x="248" y="95.4">16</text>
<text x="224.6" y="96.5">PB7</text>
<text x="241.1" y="96.5">PC5</text>
<text x="124.2" y="133.4">1</text>
<text x="128.1" y="134.6">PA00/XIN32</text>
<text x="163.9" y="134.6">PB08</text>
<text x="171.8" y="133.4">7</text>
<text x="124.2" y="143.6">2</text>
<text x="128.1" y="144.7">PA01/XOUT32</text>
<text x="163.9" y="177.7">PA02</text>
<text x="171.8" y="176.6">3</text>
<text x="171.8" y="179.2">9</text>
<text x="163.9" y="180.3">PA04</text>
<text x="163.9" y="182.8">PA05</text>
<text x="163.9" y="185.4">PA06</text>
<text x="171.8" y="181.7">10</text>
<text x="171.8" y="184.2">11</text>
<text x="163.9" y="187.9">PA07</text>
<text x="163.9" y="190.4">PA08</text>
<text x="171.8" y="186.8">12</text>
<text x="171.8" y="189.3">13</text>
<text x="171.8" y="191.9">14</text>
<text x="274.6" y="186.8">1</text>
<text x="274.6" y="189.3">2</text>
<text x="274.6" y="191.9">3</text>
<text x="303.3" y="191.9">12</text>
<text x="303.3" y="189.3">13</text>
<text x="303.3" y="186.8">14</text>
<text x="163.9" y="193">PA09</text>
<text x="163.9" y="195.5">PA10</text>
<text x="171.8" y="194.4">15</text>
<text x="171.8" y="196.9">16</text>
<text x="274.6" y="194.4">4</text>
<text x="274.6" y="196.9">5</text>
<text x="303.3" y="196.9">10</text>
<text x="303.3" y="194.4">11</text>
<text x="66.3" y="199.5">1</text>
<text x="66.3" y="202">3</text>
<text x="77.3" y="199.5">2</text>
<text x="77.3" y="202">4</text>
<text x="123" y="202">45</text>
<text x="123" y="199.5">46</text>
<text x="128.1" y="203.1">PA30/SWCLK</text>
<text x="128.1" y="200.6">PA31/SWDIO</text>
<text x="163.9" y="198">PA11</text>
<text x="163.9" y="200.6">PA16</text>
<text x="163.9" y="203.1">PA17</text>
<text x="171.8" y="199.5">25</text>
<text x="171.8" y="202">26</text>
<text x="274.6" y="199.5">6</text>
<text x="274.6" y="202">7</text>
<text x="303.3" y="202">8</text>
<text x="303.3" y="199.5">9</text>
<text x="66.3" y="204.6">5</text>
<text x="77.3" y="204.6">6</text>
<text x="123" y="209.6">40</text>
<text x="163.9" y="205.7">PA19</text>
<text x="163.9" y="208.2">PA20</text>
<text x="171.8" y="204.6">28</text>
<text x="171.8" y="207.1">29</text>
<text x="171.8" y="209.6">30</text>
<text x="273.4" y="209.6">10</text>
<text x="274.6" y="204.6">8</text>
<text x="274.6" y="207.1">9</text>
<text x="303.3" y="209.6">5</text>
<text x="303.3" y="207.1">6</text>
<text x="303.3" y="204.6">7</text>
<text x="128.1" y="210.7">RESETN</text>
<text x="163.9" y="210.7">PA21</text>
<text x="163.9" y="213.3">PA22</text>
<text x="163.9" y="215.8">PA23</text>
<text x="171.8" y="212.2">31</text>
<text x="171.8" y="214.7">32</text>
<text x="273.4" y="212.2">11</text>
<text x="273.4" y="214.7">12</text>
<text x="303.3" y="214.7">3</text>
<text x="303.3" y="212.2">4</text>
<text x="163.9" y="218.4">PB02</text>
<text x="163.9" y="220.9">PB03</text>
<text x="171.8" y="217.2">47</text>
<text x="171.8" y="219.8">48</text>
<text x="273.4" y="217.2">13</text>
<text x="273.4" y="219.8">14</text>
<text x="303.3" y="219.8">1</text>
<text x="303.3" y="217.2">2</text>
<text x="77.1" y="227.4" transform="rotate(-90 77.1 227.4)">6</text>
<text x="163.9" y="223.4">PB10</text>
<text x="163.9" y="226">PB11</text>
<text x="171.8" y="222.3">19</text>
<text x="171.8" y="224.9">20</text>
<text x="171.8" y="227.4">37</text>
<text x="163.9" y="233.6">PA03</text>
<text x="163.9" y="228.5">PB22</text>
<text x="163.9" y="231.1">PB23</text>
<text x="171.8" y="232.5">4</text>
<text x="171.8" y="229.9">38</text>
<text x="77.1" y="234.4" transform="rotate(-90 77.1 234.4)">5</text>
<text x="82.2" y="236.4" transform="rotate(-90 82.2 236.4)">1*4</text>
</g>
<g font-size="1.8" fill="#800000">
<text x="59.7" y="38.6">VUSB</text>
<text x="74.9" y="52.5">D-</text>
<text x="77.5" y="56.3">D+</text>
<text x="80" y="60.2">USB_ID</text>
</g>
</svg>
